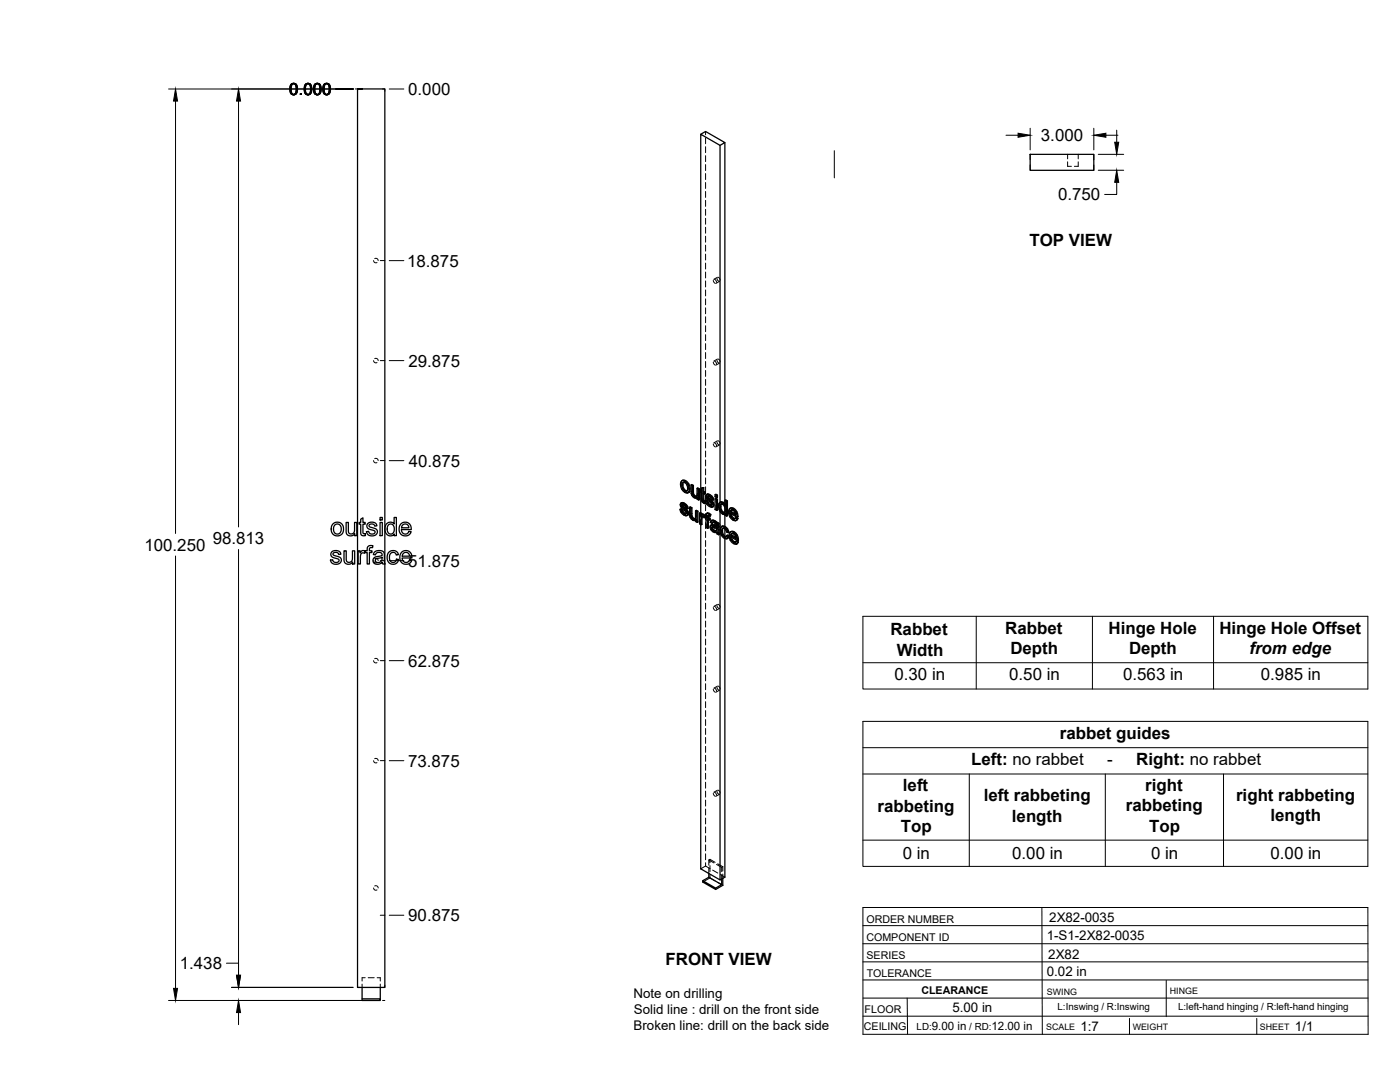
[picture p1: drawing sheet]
<svg xmlns="http://www.w3.org/2000/svg" width="559mm" height="432mm" viewBox="0 0 559 432" stroke-linecap="round" stroke-linejoin="round" font-family="sans-serif">
<!-- layer: Visible -->
<g fill="none" stroke="#000" stroke-width=".51">
<path d="M279.7 53.6l1.9-1.1 7.7 4.4-1.9 1.1M289.3 56.9v144.1M411.2 61.6h25.4v6.4h-25.4zM272.2 191.8l.8-.2 .7 .2zM272.2 191.8l-.5 .7-.1 .8 .5 1.9 1.6 1.5h.7l.5-.3M272.3 193.6l.3 1.5M272.6 195.1l.3-.2 .8 .8-.3 .2zM272.8 192.5l-.2 .9M272.9 194.9l-.3-1.5-.3 .1 .2-.8 .5-.2 .9 .6 .5 1.4-.2 1.4h-.8M273.4 192l1 1a1.92 1.92 0 0 1 1 2M273.7 195.7l.5 .2M273.7 191.8l1.2 1.3"/>
<path d="M274.6 193.3l.5 1.9 .3-.2-.2 1.2M275.1 195.2l-.2 1.2 .3-.2-.6 .5M275.8 193.5l.7 .4 .3-.2v3.2M276.5 193.9v3.1l.3-.1 .3 .6M276.5 197.1l.3 .6 .3-.2 .5 .4M276.8 197.7l.4 .4h.9l-.3 .1M276.8 193.7l-.7-.3-.3 .1v2.9l.3 1.1 .8 1a.97 .97 0 0 0 1.4 .1v.6l.5 .4M277.2 198.1l.6 .1M278.2 194.9l.6 .4 .4-.2v4.3l-.4 .2v-4.3M278.3 198.6l-.3 .2M279.2 195.1l-.7-.4-.3 .2v2.6l-.4 .7M279.7 195.5v-141.9l7.7 4.4v142.5"/>
<path d="M279.7 196.3v8.4M280 195.5l-.5 .1v.6l.5 .3v3.3l.8 1h.8l-.1-.7-.6 .1M280 194.8l.9-.2v1.5M280.6 194.8v1.5l.3-.2 .6 .3M280.6 196.3l.6 .3 .3-.2v.6l-.3 .2v-.6M280.6 199.8l.7 .2M280.7 200l.8 .1M280.9 194.6l-.9 .2v1.1l-.5-.3M280.9 197v2.6M281.2 197.2l-.6-.4v2.9l.5 .1M281.6 199.9l.6 .2M282.1 197.3l1.3 .1"/>
<path d="M282.3 198.3l.1 .3 .3-.2 .2 .4M282.4 198.6l.2 .3a1.16 1.16 0 0 1 1.4 .8l.4 .4M282.4 197.2l-.4 .2M282.5 197.4l.6 .2 .3-.2 .7 .6M282.5 199.9l-.6-.2-.3 .2 .4 1.2 .9 .9a1.24 1.24 0 0 0 1.6 .2M282.6 198v.1M282.6 198.9l1.5 1.4 .3-.2 .4 .7M282.7 198.4l-.1-.3-.3 .2 .1-.2 1 .3 .5 1 .6 .2M282.8 197.2l-.9 .3-.2 .9 .4 .8 1.9 1.8-.2 .7M283.1 197.6l.7 .6 .3-.2 .5 .7M283.8 198.2l.5 .7 .3-.2 .2 .8-.3 .1-.2-.7M285.4 199.1l.3-.2 .7 .3-.4 .2z"/>
<path d="M285.4 197.4l.3-.2 .7 .4-.4 .2zM285.4 199.1v4.2l.6 .4M285.4 197.4v.8l.6 .4M286.4 199.2v4.3l-.4 .2v-4.3M286.4 197.6v.8l-.4 .2v-.8M289.4 199.7l.6 .3 .3-.1v5.9l-.3 .2v-6M290.3 199.9l-.6-.4-.3 .2v2.1l-.4-.7M133 209l1.7-.6 1.7 .7 .6 1v2.2l-1.1 1.3-1.7 .2-1.4-.8-.6-1.6a2.79 2.79 0 0 1 .8-2.4zM133.5 209.6l.6-.4 .9-.1 1 .9 .1 1.9-.8 1.1h-1.2l-.7-.6-.3-1.5zM137.3 219.8h.9v3.8a1.32 1.32 0 0 0 1.7 .7 1.32 1.32 0 0 0 .8-1.7v-2.8h.9v5.3h-.8v-.8a1.86 1.86 0 0 1-2.3 .9 1.86 1.86 0 0 1-1.2-2.1zM138.2 208.5h.8l.1 3.8a1.31 1.31 0 0 0 1.7 .7 1.31 1.31 0 0 0 .7-1.7v-2.8h.9v5.3h-.8v-.8a1.86 1.86 0 0 1-2.2 .8 1.86 1.86 0 0 1-1.2-2zM143 219.8h.7v.8a1.27 1.27 0 0 1 2.1-.6l.8-.2v-1.1a1.58 1.58 0 0 1 2.2-.9l-.1 .8a.81 .81 0 0 0-.9-.1 .81 .81 0 0 0-.4 .8v.5h1.1v.7h-1.1v4.6h-.8v-4.6h-.8v-.4l-.3 .7-.9-.2-.6 .5-.2 4h-.8z"/>
<path d="M144 207.2l.9-.5v1.8h.9v.7h-.9v3.4l.2 .3 .7 .1 .1 .7h-1.3l-.5-.4-.1-4.1h-.7v-.7h.7zM146.7 209l1.7-.6a1.73 1.73 0 0 1 2 1.4l-.8 .2a1.17 1.17 0 0 0-1.1-.9 1.17 1.17 0 0 0-1.2 .8l.4 .4 2.1 .6a1.59 1.59 0 0 1 .7 2.1 1.59 1.59 0 0 1-2 .9l-1.5-.4-.7-1.3 .9-.2 .2 .7 .7 .4 1.3-.2a.74 .74 0 0 0 .3-.9 .74 .74 0 0 0-.9-.4l-1.3-.4a1.37 1.37 0 0 1-.8-2.2zM151.7 208.5h.9v5.3h-.9zM151.7 206.5h.9v1h-.9zM154.3 209l1.1-.6a1.86 1.86 0 0 1 1.9 .7v-2.6h.9v7.3h-.8v-.7a2.16 2.16 0 0 1-2.7 .5 2.16 2.16 0 0 1-1.1-2.5zM154.9 209.6l1.3-.5 1 1.1v2l-.7 .8h-1l-.8-.9-.1-1.5zM160 209.1l1-.6h1.5l1 .6 .5 1.1 .1 1.1h-3.9l.2 1 .9 .7a1.43 1.43 0 0 0 1.9-.9l.9 .1-.7 1.1-.8 .5h-1.6l-1-.6-.7-1.8 .1-1.1zM160.7 209.5l.6-.3h1.1l.5 .5 .3 .9h-2.9zM271.4 203.3l.6 .2M271.9 200.7l1.3 .1M272 203.5l.4-.2 .2 .9-.3 .1zM272.1 201.7l.7 .5"/>
<path d="M272.2 202l.2 .4a1.49 1.49 0 0 1 1.6 .9l.3 .2M272.2 200.6l-.4 .2M272.3 204.3l.7 .7h.8M272.3 200.8l.6 .2 .3-.2 .8 .6M272.4 203.3l-.7-.2-.3 .2 .5 1.3 .8 .8a1.26 1.26 0 0 0 1.6 .2M272.4 202.4l1.5 1.3 .4-.2 .4 .7M272.5 201.4l-.1 .1M272.5 201.8l-.1-.3-.3 .2 .1-.2 1 .3 .5 1 .7 .3M272.6 204.2l.7 .6M272.6 200.6l-.8 .2-.3 .9 .4 .9 1.8 1.7 .2 .5-.3 .3M272.9 201l.7 .6 .4-.2 .5 .7M273 205l.6 .1"/>
<path d="M273.6 201.6l.5 .7 .4-.2 .2 .8-.3 .2-.3-.8M273.7 205.1h-.1M273.9 203.7l.4 .6 .4-.1 .1 .7M274.3 204.3l.2 .8 .3-.2-.2 .6M274.5 205.1l-.2 .5 .3-.1-.4 .3M275.2 202.4l.7 .4 .3-.2v3.2M275.9 202.8v3.1l.3-.1 .3 .6M275.9 206l.3 .6 .3-.2 .4 .4M276.2 206.6l.4 .4h.9M276.2 202.6l-.7-.3-.3 .1v3.1l.3 1.1 .8 .8a.97 .97 0 0 0 1.4 .1M276.6 207l.6 .2M277.5 207l-.3 .2"/>
<path d="M277.6 203.8l.7 .4 .3-.2v4.3l-.3 .2v-4.3M277.7 207.5v.7l.6 .3M277.7 207.6l-.2 .1M278.6 204l-.7-.4-.3 .2v2.7l-.4 .7M279.2 204.7l.6 .4 .3-.2v.5l.4-.2M279.8 205.1v.6l.7-.5 .4 .1M280 206.4l.2 2.8-.3 .2v-2.2M280.1 204.9l-.6-.3-.3 .1v4.3l.7 .4M280.2 205.4l.7-.1 .6 .4M280.3 206.1v.1M280.6 205.4l.6 .5M281 206.6l-.8-.5-.2 .3 .3-.2-.1 .8"/>
<path d="M281.2 206.5l.6 .3v3.7l.6 .4M281.2 206.5v-.4l-.2 .5M281.2 200.3l.1 .7M281.2 206.5l-.2 .1M282.2 204.9h.9l.6 .4M282.2 200.1l.3-.2 .3 .8-.3 .2zM282.4 206.6l.7 .4 .3-.2v.6l-.3 .2v-.6M282.5 204.7l-.5 .2M282.5 200.9l.7 .6h.8M282.7 207.3v3.4l-.3 .2v-3.8l.7 .5M282.7 205.7v.7M282.8 205.1l.6 .4 .3-.2-.4 .8 .1-.6"/>
<path d="M282.8 200.7l.7 .7M283.1 204.9l-.6-.2-.5 .3-.2 1.2-.6-.3 .6-.1M283.2 201.5l.6 .2M283.3 206.1a.45 .45 0 0 0-.5-.5 .45 .45 0 0 0-.4 .6v.4l.3-.2 .7 .4M283.9 209.6l.7-.2 1.4 .5M283.9 201.7h-.1M284.1 210.7l.2 .6 .3-.2 .6 .5M284.1 200.3l.4 .6 .3-.1 .2 .7M284.2 210.4l-.1 .3 .3-.2 .2 .6M284.2 209.4l-.5 .2M284.3 211.3l.5 .5h1h-1M284.3 210.3l-.1 .1"/>
<path d="M284.4 207.8l.8 .3 .3-.2 .8 .6M284.4 210.3l.8 .3a.72 .72 0 0 1 .8 .6 .72 .72 0 0 1-.5 .8M284.4 210.3l-.2 .1M284.4 210.3v.2M284.5 200.9l.2 .8 .3-.2-.2 .6M284.5 208.4l-.4 .5 .6-.5 1.1 .9a.48 .48 0 0 1 .1 .8 .48 .48 0 0 1-.7-.2l-.9-.3M284.6 209.4l-1 .3-.2 1 .7 1.1 1.1 .7a.63 .63 0 0 1 .7 0 .63 .63 0 0 1 .3 .5l.6 .4M284.7 201.7l-.2 .5 .3-.1-.5 .3M284.7 207.6l-.8 .2M285.2 208.1l.8 .6 .3-.2 .4 .5M285.5 207.9l-.8-.3-.9 .3-.3 .5 .6 .5M286 208.7l.4 .5 .3-.2 .2 .7"/>
<path d="M286.4 209.2l.2 .6 .3-.1 .1 2.9M286.6 209.8l.1 2.9 .3-.1 .1 .6-.3 .2-.1-.6M287.4 204.2v147l-7.7-4.5v-137.4M287.4 202.4l.3 1.4M287.5 200.4h1.2l.6 .6M287.7 201.3h.7l.7 .8 .3 1.1-.2 1.4M287.7 201.3l-.3 1.1 .4-.2 .3 1.4M287.7 203.8l.4-.2 .7 .8-.5 .1zM287.8 201.2l-.1 .1M287.8 200.3l-.5 .2M288 201.2l-.2 1M288.1 212l.3 1.4 .3-.2 .7 .8"/>
<path d="M288.2 210.1l.9 .2 .3-.2 1 1M288.4 213.4l.7 .8h.8M288.4 200.6l.6 .5h.4M288.4 204.6h.8M288.5 209.9l-.6 .3M288.6 210.8l-.2 1M288.7 200.4l-.9-.1-.7 .4-.2 2.1 1 2 1 .5 .5-.2v.6l.6 .3M288.8 204.4l.4 .1M289.1 210.3l.9 .8a.88 .88 0 0 1 .7 .5 .88 .88 0 0 1-.1 1l-.5-1.3M289.3 214.9v135.2l-1.9 1.1M289.3 202.6v1.7M289.3 205.2v4.9"/>
<path d="M289.3 211.1v2.9M289.4 210.1l-.9-.2-.7 .4-.3 .7v1.3l.9 2 1 .7h.7M289.4 205.1l-.2 .2M290 213.7l.7 .4M290.6 212.6l-.6-.3-.6-1.1-.9-.4-.4 1.2 .3-.2 .3 1.4M290.7 214.1l.3-.1-.2 .5-.7 .5zM291 214l-.6-.5-.7 .8-.6-.1M291.3 202.9h.9a1.88 1.88 0 0 1 1.9 1.3M291.5 212.3h.9a1.88 1.88 0 0 1 1.9 1.2M291.5 204.3l2.1 1.2-.5-1.4-.9-.6-.6 .3-.1 .5 .3-.2 1.7 1M291.7 213.6l2.1 1.2-.6-1.4-.8-.5h-.4l-.3 .7 .3-.1 1.7 .9M291.8 206.1l.8 .9 .8-.1"/>
<path d="M291.8 205.1l.3 .9M292 203.5l-.2 .6M292 214.4l.3 .9M292 215.5l.8 .8h.8M292.2 212.9l-.2 .6M292.5 203.1l1 .9a1.94 1.94 0 0 1 1.1 2.1M292.6 207l.6 .1M292.7 212.4l1.1 1a1.96 1.96 0 0 1 .9 2M292.8 216.3l.5 .2M292.9 202.9l-.9-.3-1 .6-.2 1.1 .2 1.4 .7 1.1 1.2 .9 .7 .1 .9-.9M293.1 212.2l-1-.2-.9 .7-.2 1.3 .3 1.2 .7 1.1 1.2 .8h.7l.8-.8M293.3 207l-.1 .1"/>
<path d="M293.5 216.4l-.2 .1M293.6 206.7l.6 .4M293.8 204.3l.4 1.9 .4-.1-.4 .1M293.8 216l.6 .5M293.9 213.7l.5 1.9 .3-.2-.3 .2M294.2 206.4l-2.8-1.5 .4 1.2 .3-.1 .8 .8M294.4 215.8l-2.8-1.6 .4 1.3 .3-.2 .8 .9M294.5 206.9l-.7 .8M294.5 206.9l-.6-.4-.7 .6M294.7 216.3l-.7 .8M294.7 216.3l-.6-.5-.8 .7M132.5 220.2l1.3-.5a1.81 1.81 0 0 1 2.3 1.5l-.9 .1a1.21 1.21 0 0 0-1.1-.9 1.21 1.21 0 0 0-1.2 .8l.3 .4 2.3 .7a1.6 1.6 0 0 1 .6 2.1 1.6 1.6 0 0 1-2 .8l-1.4-.4-.8-1.3 .9-.1 .3 .7 .6 .3 1.3-.2a.81 .81 0 0 0 .2-1 .81 .81 0 0 0-1-.4l-1.1-.3a1.36 1.36 0 0 1-1-.9 1.36 1.36 0 0 1 .4-1.4z"/>
<path d="M149.4 220.4l1.7-.7 1.2 .1 .8 .5 .6 4.8h-.9l-.2-.7-1.2 .7-1.2 .1-.9-.4-.4-.7a1.74 1.74 0 0 1 2-2l.6-.1a.8 .8 0 0 0 1-.9 .8 .8 0 0 0-1.1-.6l-1.1 .2-.4 .7-.9-.1zM149.9 223.2l2.6-.8a1.59 1.59 0 0 1-.6 1.8 1.59 1.59 0 0 1-1.9-.1zM153.6 224.9v-189.4h-10.9v358.6h10.9v-169M155.2 220.4l1.1-.6 1.5 .1 .8 .6 .4 .9-.8 .1a1.47 1.47 0 0 0-2-.9 1.47 1.47 0 0 0-.8 2.1l.5 1.3 .7 .4 1.1-.2 .5-1 .9 .1-.5 1.2a2.49 2.49 0 0 1-3.2 .2 2.49 2.49 0 0 1-.8-3.2zM160.3 220.4l1-.6h1.5l.9 .6 .6 1.1 .1 1.2h-3.9l.2 .9 .8 .8a1.46 1.46 0 0 0 2-1l.8 .3-.4 .8-1 .6h-1.7l-.9-.6-.5-.8-.2-1.2 .1-1.1zM161 220.9l.6-.4 1 .1 .6 .5 .3 .9h-3zM282.9 348.6v1.5l-2.4 1.4v.5l5.1 3v-.6l-5.1-2.9M282.9 350.1l5.2 2.9-2.5 1.4M288.1 350.8v2.2M288.5 350.5v2.8l-2.9 1.7M144.5 394.1v5.2h7.3v-.7h-7.3M151.8 394.1v4.5"/>
</g>
<!-- layer: Hidden -->
<g fill="none" stroke="#000" stroke-width=".4">
<path d="M281.6 52.5v1.3M281.6 55v2.4M281.6 58.5v2.4M281.6 62.1v2.4M281.6 65.7v2.4M281.6 69.3v2.3M281.6 72.8v2.4M281.6 76.4v2.4M281.6 80v2.4M426.1 64.6v1.8h1.6M426.1 61.6v1.8M430.4 64.6v1.8h-1.6"/>
<path d="M430.4 61.6v1.8M281.6 83.5v2.4M281.6 87.1v2.4M281.6 90.7v2.4M281.6 94.3v2.3M281.6 97.8v2.4M149.1 104l.5 .8h.9M149.6 103.2h.8l.5 .8M281.6 101.4v2.4M281.6 105v2.4M281.6 108.6v2.3M281.6 112.1v2.4"/>
<path d="M281.6 115.7v2.4M281.6 119.3v2.3M284.7 111.9l.3 .8 .5 .4M285.2 111.5l.5 .4 .3 .7M286.2 111.1l.2 .7 .6 .5M286.3 110.7l-1.4 .8M286.6 110.6l.7 .6 .1 .6M287.3 112.2l-1.5 .9M281.6 122.9v2.3M281.6 126.4v2.4M281.6 130v2.4M281.6 133.6v2.3"/>
<path d="M281.6 137.1v2.4M149.1 143.9l.5 .8h.9M149.6 143.1l1 .1 .3 .7M281.6 140.7v2.4M281.6 144.3v2.4M281.6 147.8v2.4M281.6 151.4v2.4M281.6 155v2.4M281.6 158.6v2.4M284.7 144.5l.3 .9 .5 .3M285.2 144.1l.5 .4 .3 .8M286.2 143.7l.2 .7 .6 .5"/>
<path d="M286.3 143.3l-1.4 .8M286.6 143.3l.7 .5 .1 .6M287.3 144.9l-1.5 .8M281.6 162.1v2.4M281.6 165.7v2.4M281.6 169.3v2.4M281.6 172.8v2.4M281.6 176.4v2.4M284.7 177.2l.3 .8 .5 .4M285.2 176.7l.5 .4 .3 .8M286.2 176.3l.2 .7 .6 .5M286.3 175.9l-1.4 .9"/>
<path d="M286.6 175.9l.7 .6 .1 .6M287.3 177.5l-1.5 .8M149.1 183.8l.5 .8h.9M149.6 183h.8l.5 .8M271.9 193.1l.5 1.9-.3 .2M272.4 195l1.3 1.3-.3 .2M272.5 191.6l-.9 1.7M272.8 192.5l-.2 .1M272.9 192.4h.8l-.3 .2M273.7 192.4l.8 .9-.3 .2M273.7 196.3l.9 .3-.3 .2M274.5 195.8l-.3 .1"/>
<path d="M274.5 193.3l.3 1.4-.4 .2M274.8 194.7l-.1 .8-.5 .4M274.9 196.5l-.3 .1M276.1 193.4l.1 3.3-.3 .2M276.2 196.7l.2 .7-.3 .1M276.4 197.4l.4 .6-.3 .2M276.8 198l.6 .5-.3 .1M277.4 198.5l.8 .2 .4-.3-.3 .2M278.1 198.1h.1M278.3 198l-.4 .2M278.4 198.6h-.1M278.4 197.8l-.3 .3"/>
<path d="M278.5 194.7v2.8l-.4 .5M278.6 198.4v.7l-.3 .1M278.6 199.1l.6 .3M279.7 195.5v.8M279.8 196l.5 .3-.3 .2M279.8 195.5v.5l-.3 .2M280 195.5l.3 .2M280.3 196.3l.1 3.4-.4 .2M280.3 194.6v1.1l-.3 .2M280.4 199.7l.2 .5-.3 .1M280.6 196.8l.3-.2v.4M280.9 196.6l.6 .4"/>
<path d="M281.6 180v2.4M281.6 183.6v2.3M281.6 187.1v2.4M281.6 190.7v2.4M281.6 194.3v2.4M281.6 197.8v2.4M281.9 199.7l.5 1.3-.3 .2M282 197.8l.2 .7-.4 .2M282.1 197.4l-.4 .6M282.2 198.5l.4 .7-.4 .1M282.3 197.2l-.5 .4M282.5 198l.3-.2-.2 .2"/>
<path d="M282.6 199.2l1.6 1.5-.4 .2M282.7 197.9l-.3 .2M282.8 197.8l.6 .2-.3 .2M283.4 198l.6 .5-.3 .2M284 198.5l.2 .7-.3 .2M284.2 199.2l.6 .3M285.7 197.2v.9l-.3 .1M285.7 198.9v1.5M285.7 198.1l.7 .3M289.7 199.5v2.1l-.3 .2M271.7 203.1l.5 1.3-.3 .2M271.8 201.3l.2 .6-.3 .2"/>
<path d="M271.9 200.8l-.4 .6M272 201.9l.4 .7-.3 .2M272.1 200.6l-.5 .4M272.2 204.4l1.1 1-.3 .1M272.3 201.4l.3-.1-.1 .1M272.4 202.6l1.6 1.5-.3 .2M272.6 201.3l-.4 .2M272.6 201.3l.6 .1-.3 .2M273.2 201.4l.6 .6-.3 .1M273.3 205.4l.8 .3-.3 .1M273.8 202l.3 .6-.4 .2M274 204.9l-.2 .1"/>
<path d="M274 204.1l.2 .5-.3 .2M274 204.9l-.3 .2 .3-.2M274.1 202.6l.6 .3M274.2 204.6l-.2 .3M274.5 205.6l-.4 .1M275.5 202.3l.1 3.3-.3 .2M275.6 205.6l.2 .7-.3 .2M275.8 206.3l.4 .6-.3 .2M276.2 206.9l.6 .5-.3 .2M276.8 207.4l.7 .2 .5-.3-.2 .2M277.5 207h.1M277.7 206.9l-.4 .2"/>
<path d="M277.8 206.7l-.3 .3M277.9 203.6v2.8l-.4 .5M278 207.3v.7l-.3 .2M278 208l.6 .3M279.5 207.3v1.6l-.3 .1M279.5 208.9l.7 .3M279.5 204.6v1.5M279.7 204.7v1.7M279.7 207.6v1.7M280.1 206.1l.8-.1-.3 .2M280.1 205.4v.1M280.2 206.1l.3-.2-.2 .2"/>
<path d="M280.4 205.2l-.6 .5M280.6 200.2l.6 .4-.4 .2M280.9 206l.4 .4M281.2 200.6l.4 .2M281.2 206.1l.3-.1-.2 .4M281.5 205.7v.1M281.5 206.3l.6 .3-.3 .2M281.5 206l-.2 .4M281.5 205.7l-.3 .3M281.6 201.4v2.4M281.6 205v2.4M281.6 208.6v2.3"/>
<path d="M281.6 212.1v2.4M281.6 215.7v2.4M281.6 219.3v2.4M281.8 205.8l.3 .2M282.1 209.1v1.2l-.3 .2M282.1 210.3l.6 .4M282.1 206.6v1.3M282.2 205l-.1 1-.3 .2M282.3 204.7l-.5 .4M282.4 201l1.1 1-.3 .1M282.4 207.1l.3-.2v.4M282.5 205.7l.4-.2-.2 .2"/>
<path d="M282.7 206.9l.7 .5M282.9 205.5l.4 .1-.4 .2M283.3 205.6l.3 .3M283.5 202l.8 .2-.3 .2M283.7 210.1l.4 1.1-.4 .2M283.8 209.6l-.4 .7M283.8 208.3l.7 .4M284 209.5l-.5 .3M284.1 211.2l.9 .9-.3 .2M284.1 201.5h-.1M284.1 207.7l-.6 .7M284.2 200.7l.1 .5-.3 .2"/>
<path d="M284.2 201.5l-.3 .2 .2-.2M284.2 207.6l-.4 .3M284.3 201.2l-.2 .3M284.4 208.4l.4-.1-.3 .1M284.5 210.2l.2-.1zM284.5 210.2l-.2 .1M284.6 210.1l-.4 .2M284.6 202.2h-.3M284.7 209.8l.3 .8 .5 .4M284.7 210.1l1.6 .5-.3 .2M284.8 208.3l.6 .1-.3 .2M285 212.1l.7 .2-.3 .2"/>
<path d="M285.2 209.4l.5 .4 .3 .7M285.4 208.4l.7 .7-.3 .2M285.7 212.3h.7l-.4 .1M285.7 201.6v1.6l-.3 .1M285.7 203.2l.7 .3M286 209.9l.3 .1M286 211.7l-.3 .2M286.1 209.1l.2 .7-.3 .2M286.2 209l.2 .7 .6 .5M286.2 211.5l-.4 .3M286.3 210.6l-.1 .9-.3 .2M286.3 209.8l-.3 .4"/>
<path d="M286.3 208.6l-1.4 .8M286.4 212.3l.1 .6-.3 .1M286.5 212.9l.6 .3M286.6 208.5l.7 .6 .1 .6M287.1 201.8l.2 1.3-.3 .2M287.3 210.1l-1.5 .9M287.3 200.7l-.2 1.1-.3 .2M287.3 203.1l.6 1.1-.3 .2M287.4 200.5v1.2M287.4 202.9v1.3M287.6 200.4l-.6 .5M287.7 211.4l.5 2-.3 .2"/>
<path d="M287.9 204.2l.8 .8-.3 .1M287.9 210.3l-.2 1.1-.3 .2M288 201.1h.7l-.3 .2M288 201.1l-.2 .1M288 201.1v.1M288.1 201.1l-.3 .1M288.2 213.4l1.2 1.3-.3 .1M288.2 210l-.6 .5M288.6 210.8l-.2 .1M288.7 210.7l.8 .1-.4 .1M288.7 205l.7 .1 .4-.2-.4 .2M288.7 201.1l.8 .8-.4 .2"/>
<path d="M289.3 201v1.6M289.3 204.3v.9M289.3 210.1v1M289.3 214v.9M289.4 201.1l.3 .5M289.4 214.7l1.1 .1M289.5 210.8l.5 .5-.3 .2M289.5 201.9l.3 1.5-.4 .2M289.5 205.1h-.1M289.8 203.4l-.2 .8-.4 .3 .3-.1M289.8 204.9v.6l-.4 .2M289.8 205.5l.5 .3"/>
<path d="M290 211.3l.3 .8-.3 .2M290 214.1l-.1 .1M290.3 212.1l.6 .3M290.4 213.5l-.7 .8M291.1 204.1l.5 1.9-.3 .2M291.3 213.5l.5 1.9-.3 .2M291.4 204.9l.4-.2v.4M291.6 206l1.3 1.4-.3 .2M291.6 202.7l-.8 1.6M291.6 214.2l.4-.2v.4M291.8 204.7l2.7 1.6M291.8 215.4l1.3 1.3-.3 .2"/>
<path d="M291.8 212.1l-.8 1.6M292 214l2.7 1.6M292 203.5l-.2 .1M292.1 203.4l.8 .1-.4 .1M292.2 212.9h-.2M292.3 212.7l.8 .1-.4 .2M292.9 203.5l.7 .8-.3 .2M292.9 207.4l1.1 .2-.4 .2M293.1 212.8l.7 .9-.3 .2M293.1 216.7l1.1 .3-.4 .2M293.4 206.9h.1M293.5 205.1l.4 .2"/>
<path d="M293.6 206.9l-.3 .1 .2-.1M293.6 216.3h.1M293.6 204.3l.3 1-.3 .2M293.7 216.3l-.2 .1M293.7 214.4l.4 .3M293.8 216.2l-.3 .2M293.8 213.7l.3 1-.3 .1M293.9 206.5l-.4 .4M294.1 215.8l-.4 .5M294.1 207.5l-.1 .1M294.3 216.9l-.1 .1M149.1 223.7l.5 .8h.9"/>
<path d="M149.6 222.9h.8l.5 .8M153.6 224.9v.2M281.6 222.9v2.3M281.6 226.4v2.4M281.6 230v2.4M281.6 233.6v2.4M281.6 237.2v2.3M281.6 240.7v2.4M281.6 244.3v2.4M281.6 247.9v2.4M281.6 251.4v2.4M281.6 255v2.4"/>
<path d="M281.6 258.6v2.4M284.7 242.4l.3 .9 .5 .3M285.2 242l.5 .4 .3 .8M286.2 241.6l.2 .7 .6 .5M286.3 241.2l-1.4 .8M286.6 241.2l.7 .5 .1 .7M287.3 242.8l-1.5 .8M149.1 263.7l.5 .7h.9M149.6 262.9l.8-.1 .5 .9M281.6 262.1v2.4M281.6 265.7v2.4M281.6 269.3v2.4"/>
<path d="M281.6 272.9v2.4M281.6 276.4v2.4M284.7 275.1l.3 .8 .5 .4M285.2 274.6l.5 .5 .3 .7M286.2 274.3l.2 .6 .6 .5M286.3 273.8l-1.4 .9M286.6 273.8l.7 .6 .1 .6M287.3 275.4l-1.5 .8M281.6 280v2.4M281.6 283.6v2.4M281.6 287.1v2.4M281.6 290.7v2.4"/>
<path d="M281.6 294.3v2.4M281.6 297.9v2.3M149.1 303.6l.5 .8 .9-.1M149.6 302.8l.8-.1 .5 .9M281.6 301.4v2.4M281.6 305v2.4M281.6 308.6v2.4M281.6 312.2v2.3M281.6 315.7v2.4M281.6 319.3v2.4M284.7 316.6l.3 .8 .5 .4M285.2 316.2l.5 .4 .3 .8"/>
<path d="M286.2 315.8l.2 .7 .6 .4M286.3 315.4l-1.4 .8M286.6 315.3l.7 .6 .1 .6M287.3 316.9l-1.5 .9M281.6 322.9v2.3M281.6 326.5v2.3M281.6 330v2.4M281.6 333.6v2.4M281.6 337.2v2.3M149.1 354.4l.5 .8 .9-.1M149.6 353.6h1l.3 .8M281.6 340.7v2.4"/>
<path d="M281.6 344.3v1.3M281.6 345.6l-1.9 1.1M281.6 345.6l1.8 1M282.9 346.5v2.1M282.9 343.2l2.1 1.2M283.4 344.3v-1.4l-.5 .3v2.1M283.4 350.4l-2.9 1.6M283.4 345.5v2.3M283.4 349v1.4M283.4 342.9l2 1.2M283.4 350.4l2 1.1M284.4 347.2l2.1 1.2"/>
<path d="M286 345l2.1 1.2 .4-.3M286.4 344.7l2.1 1.2M286.4 352.1l2.1 1.2M287.5 349l1.8 1.1M288.1 346.2v1.7M288.1 349.1v1.7M288.5 345.9v1.7M288.5 348.8v1.7M144.5 392.7v1.4M145.8 390.2h-1.3v1.3M147 390.2h2.4M150.5 390.2h1.3v1.3"/>
<path d="M151.8 392.7v1.4"/>
</g>
<!-- layer: Reference -->
<g fill="none" stroke="#000" stroke-width=".4">
<path d="M141.8 35.5h2.7h-1.8v.9M142.7 35.5h1.8M152.7 35.5h.9v.9M411.2 61.6v2.1M411.2 65.8v2.2M436.6 61.6v2.1M436.6 65.8v2.2M151.8 104h1.8M151.8 143.9h1.8M151.8 183.8h1.8M151.8 223.7h1.8M151.8 263.7h1.8"/>
<path d="M151.8 303.6h1.8M151.8 365.3h1.8M142.7 393.1v1h.9M152.7 399.3h.9M153.6 393.1v1h-.9"/>
</g>
<!-- layer: Hidden Narrow -->
<path d="M276.1 196l-.3 .2M278.5 197l-.3 .2M280.3 198.8l-.3 .1M273.3 203.5l-.3 .1M275.5 204.9l-.3 .2M277.9 205.9l-.3 .2M282.1 205.6l-.3 .2M283.5 200.1l-.3 .1M285.3 210.3l-.3 .2M286.3 210.9l-.3 .2" fill="none" stroke="#000" stroke-width=".4"/>
<!-- layer: Visible Narrow -->
<path d="M276.8 196.1l-.3 .2M280.9 199.2l-.3 .1M283.5 199.3l-.3 .2M273.3 202.7l-.3 .2M276.2 205l-.3 .2M282.7 206l-.3 .2M285.2 209.6l-.3 .2M287 210.4l-.4 .1M287 211.3l-.4 .2" fill="none" stroke="#000" stroke-width=".4"/>
<!-- layer: Titleblock -->
<path d="M344.4 362.2h201.6l.1 50.6h-201.7zM344.4 376.6h201.6M344.4 369.4h201.6M415.9 362.2l.1 50.6M344.4 383.9h201.6M344.4 398.3h201.6M344.4 391.1h201.6M362.1 398.3l.1 14.4M465.5 391.3v14.4M344.4 405.5h201.7M450.8 406.4v6.4M501.6 406.4v6.4" fill="none" stroke="#000" stroke-width=".4"/>
<!-- layer: Custom Tables -->
<path d="M344.4 246h201.6v29h-201.6zM389.7 246v29M436 246v29M484.4 246v29M344.4 264.5h201.6M344.4 287.9h201.6v57.9h-201.6zM344.4 298.4h201.6M344.4 308.9h201.6M386.9 308.9v36.9M441.2 308.9v36.9M488.4 308.9v36.9M344.4 335.3h201.6" fill="none" stroke="#000" stroke-width=".4"/>
<!-- layer: FD_Dimensions -->
<g fill="none" stroke="#000" stroke-width=".4">
<path d="M67.3 35.5h73.6M155.4 35.5h5.8M70.1 40.3v172.6M95.2 40.3v170M401.5 54h4.9M411.2 51.2v8.6M436.6 51.2v8.6M441.4 54h4.8M445.7 51.9v4.9M438.4 61.6h10.1M438.4 67.9h10.1M445.7 72.8v4.8h-4.8"/>
<path d="M155.4 104h5.8M155.4 143.9h5.8M155.4 183.8h5.8M95.2 219.3v169.9M70.1 221.9v172.5M155.4 223.7h5.8M155.4 263.7h5.8M155.4 303.6h5.8M155.4 365.3h5.8M67.3 399.3h83.6M90.4 384.4h4.8M92.4 394h48.5"/>
<path d="M95.2 404.1v4.8"/>
</g>
<path d="M70.1 35.5l.8 4.8h-1.6zM95.2 35.5l.8 4.8h-1.6zM406.4 53.2l4.8 .8-4.8 .8zM436.6 54l4.8-.8v1.6zM444.9 56.8h1.6l-.8 4.8zM445.7 67.9l.8 4.9h-1.6zM69.3 394.4h1.6l-.8 4.9zM94.4 389.2h1.6l-.8 4.8zM95.2 399.3l.8 4.8h-1.6z" fill="#000" stroke="#000" stroke-width=".4"/>
<!-- layer: Smart Centers -->
<path d="M333 60.1v10.9" fill="none" stroke="#000" stroke-width=".4"/>
<g font-size="6.7">
<text x="115.5" y="37.9">0.000</text>
<text x="162.9" y="37.9">0.000</text>
<text x="415.5" y="56.3">3.000</text>
<text x="422.3" y="80">0.750</text>
<text x="410.9" y="98.2">TOP VIEW</text>
<text x="162.5" y="106.4">18.875</text>
<text x="163" y="146.3">29.875</text>
<text x="163.1" y="186.2">40.875</text>
<text x="57.7" y="219.8">100.250</text>
<text x="84.9" y="217.1">98.813</text>
<text x="162.9" y="226.1">51.875</text>
<text x="355.4" y="253.6">Rabbet</text>
<text x="401.2" y="252.9">Rabbet</text>
<text x="442.5" y="252.9">Hinge Hole</text>
<text x="486.7" y="252.9">Hinge Hole Offset</text>
<text x="357.9" y="261.6">Width</text>
<text x="403.3" y="261">Depth</text>
<text x="450.6" y="261">Depth</text>
<text x="498.7" y="261">from edge</text>
<text x="163" y="266">62.875</text>
<text x="357" y="271.4">0.30 in</text>
<text x="402.8" y="271.4">0.50 in</text>
<text x="448.3" y="271.4">0.563 in</text>
<text x="503.3" y="271.4">0.985 in</text>
<text x="423" y="294.8">rabbet guides</text>
<text x="162.9" y="305.9">73.875</text>
<text x="387.6" y="305.4">Left: no rabbet</text>
<text x="441.9" y="305.4">-</text>
<text x="453.5" y="305.4">Right: no rabbet</text>
<text x="360.4" y="315.8">left</text>
<text x="457.1" y="315.8">right</text>
<text x="350.3" y="323.9">rabbeting</text>
<text x="392.7" y="319.8">left rabbeting</text>
<text x="449.4" y="323.8">rabbeting</text>
<text x="493.4" y="319.8">right rabbeting</text>
<text x="403.9" y="327.9">length</text>
<text x="507" y="327.8">length</text>
<text x="359.5" y="331.9">Top</text>
<text x="458.6" y="331.9">Top</text>
<text x="360.3" y="342.9">0 in</text>
<text x="404" y="342.9">0.00 in</text>
<text x="459.4" y="342.9">0 in</text>
<text x="507.1" y="342.9">0.00 in</text>
<text x="162.9" y="367.6">90.875</text>
<text x="71.8" y="386.8">1.438</text>
<text x="265.7" y="385.2">FRONT VIEW</text>
</g>
<g font-size="5.3">
<text x="418.8" y="368">2X82-0035</text>
<text x="417.8" y="375.1">1-S1-2X82-0035</text>
<text x="418.4" y="382.5">2X82</text>
<text x="417.8" y="389.5">0.02 in</text>
<text x="252.9" y="398.4">Note on drilling</text>
<text x="253" y="404.9">Solid line : drill on the front side</text>
<text x="380.1" y="404">5.00 in</text>
<text x="252.9" y="411.2">Broken line: drill on the back side</text>
<text x="431.3" y="411.5">1:7</text>
<text x="516.9" y="411.5">1/1</text>
</g>
<g font-size="4.6">
<text x="371.9" y="411.2">9.00 in</text>
<text x="395.8" y="411.2">12.00 in</text>
</g>
<g font-size="4.3">
<text x="345.8" y="368.4">ORDER NUMBER</text>
<text x="345.8" y="375.5">COMPONENT ID</text>
<text x="345.8" y="382.7">SERIES</text>
<text x="345.9" y="389.9">TOLERANCE</text>
<text x="367.7" y="396.7">CLEARANCE</text>
<text x="345.1" y="404.3">FLOOR</text>
<text x="344.8" y="411.1">CEILING</text>
</g>
<g font-size="3.9">
<text x="422.1" y="403.1">L:Inswing / R:Inswing</text>
<text x="470.2" y="403.1">L:left-hand hinging / R:left-hand hinging</text>
<text x="365.9" y="411.2">LD:</text>
<text x="386.9" y="411.2">/ RD:</text>
</g>
<g font-size="3.5">
<text x="417.9" y="397">SWING</text>
<text x="466.9" y="396.9">HINGE</text>
<text x="417.5" y="410.9">SCALE</text>
<text x="452.1" y="410.9">WEIGHT</text>
<text x="502.9" y="410.9">SHEET</text>
</g>
</svg>
